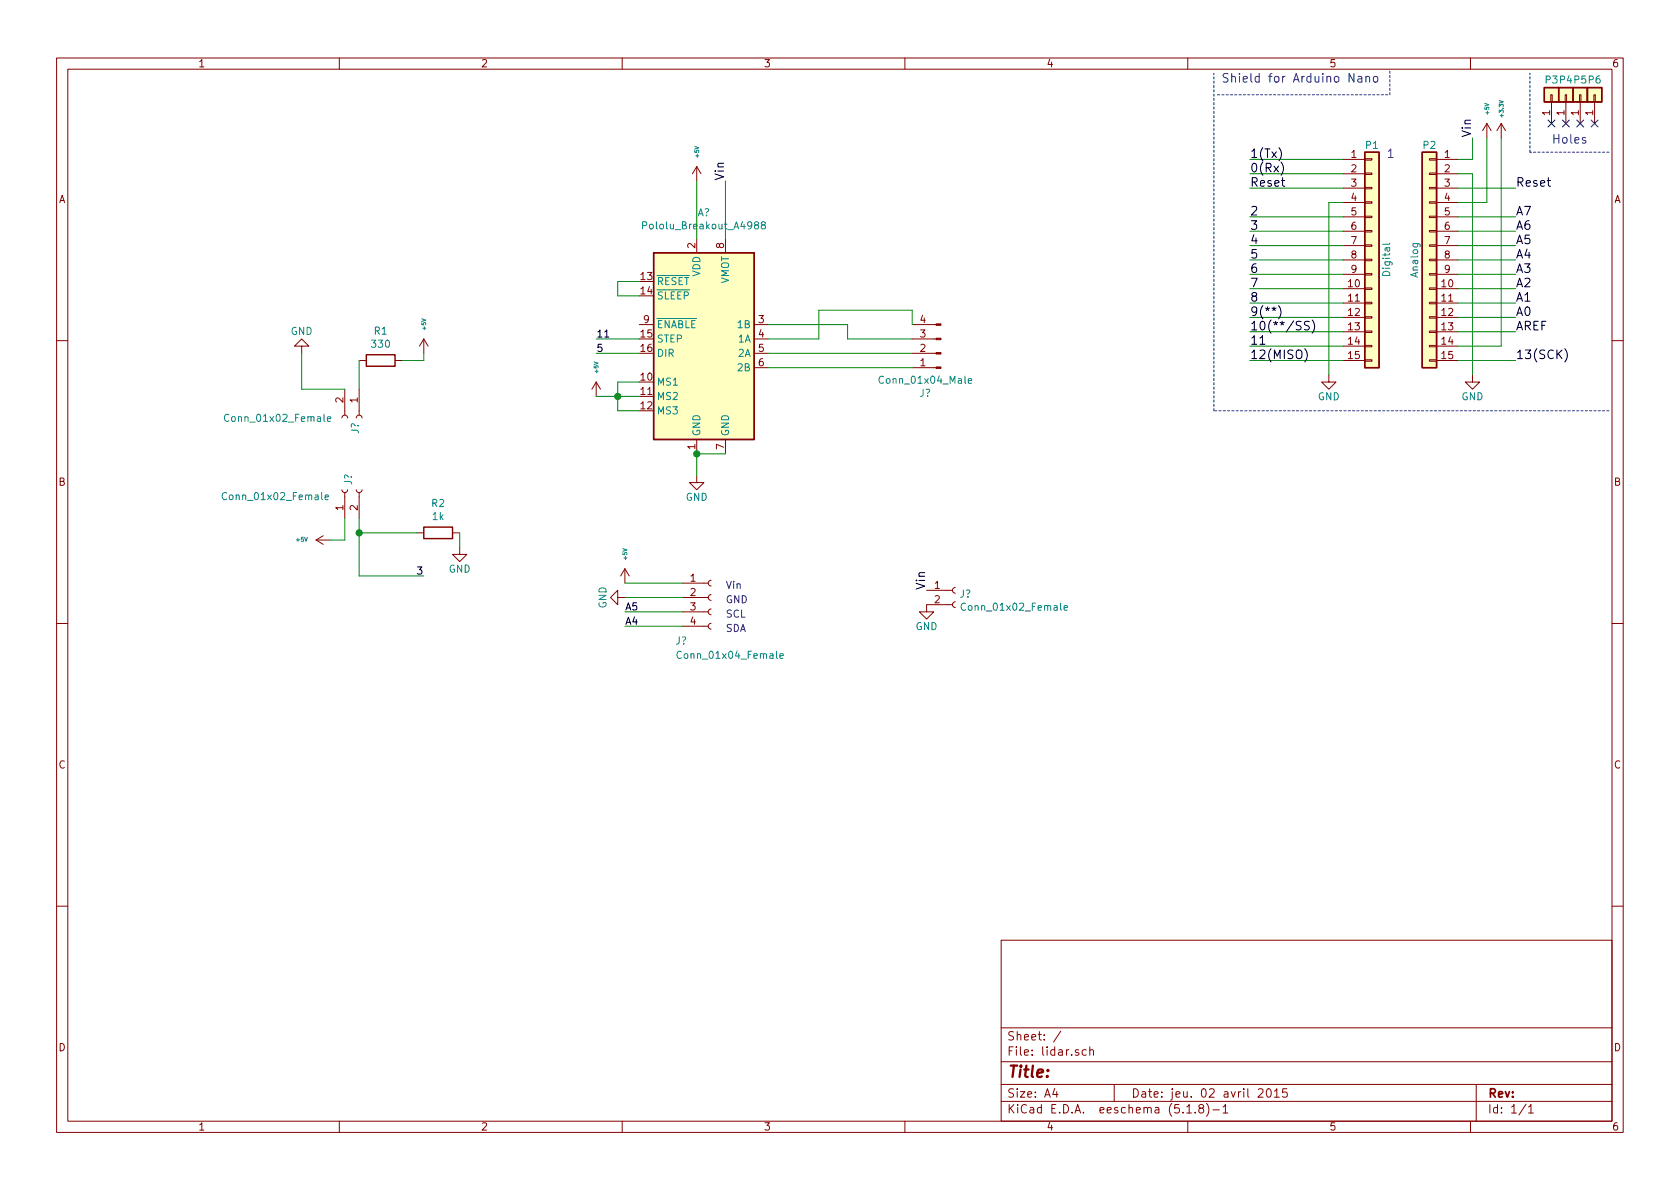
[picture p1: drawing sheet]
<svg xmlns="http://www.w3.org/2000/svg" width="297mm" height="210mm" viewBox="0 0 297 210" stroke-linecap="round" stroke-linejoin="round" font-family="sans-serif">
<g fill="none" stroke="#840000" stroke-width=".18">
<path d="M10 10.3h277v189.9h-277zM12 12.2h273v186.1h-273zM60 10.3v1.9M110 10.3v1.9M160 10.3v1.9M210 10.3v1.9M260 10.3v1.9M274.2 16.8h.2v1.2h-.2zM274.3 18v3.8M276.7 16.8h.3v1.2h-.3zM276.9 18v3.8M279.3 16.8h.2v1.2h-.2z"/>
<path d="M279.4 18v3.8M281.8 16.8h.3v1.2h-.3zM281.9 18v3.8M123.2 29.5l-.8 1.2M123.2 29.5v2.5M123.2 29.5l.8 1.2M237.5 28.2h3.8M237.5 30.7h3.8M237.5 33.3h3.8M237.5 35.8h3.8M237.5 38.3h3.8M241.3 38.2h1.3v.3h-1.3z"/>
<path d="M241.3 35.7h1.3v.2h-1.3zM241.3 33.1h1.3v.3h-1.3zM241.3 30.6h1.3v.3h-1.3zM241.3 28.1h1.3v.2h-1.3zM252.7 38.2h1.3v.3h-1.3zM252.7 35.7h1.3v.2h-1.3zM252.7 33.1h1.3v.3h-1.3zM252.7 30.6h1.3v.3h-1.3zM252.7 28.1h1.3v.2h-1.3zM254 28.2h3.8M254 30.7h3.8M254 33.3h3.8"/>
<path d="M254 35.8h3.8M254 38.3h3.8M262.9 21.8l-.8 1.3M262.9 21.8v2.6M262.9 21.8l.8 1.3M265.4 21.8l-.7 1.3M265.4 21.8v2.6M265.4 21.8l.8 1.3M74.9 59.9l-.7 1.3M74.9 59.9v2.6M74.9 59.9l.8 1.3M113 57.4h2.6"/>
<path d="M123.2 42.2v2.5M128.3 42.2v2.5M133.3 57.4h2.6M133.3 59.9h2.6M161.3 57.4h4.2M161.3 59.9h4.2M237.5 51h3.8M237.5 53.6h3.8M237.5 56.1h3.8M237.5 58.7h3.8M237.5 40.9h3.8M237.5 43.4h3.8"/>
<path d="M237.5 46h3.8M237.5 48.5h3.8M241.3 50.9h1.3v.3h-1.3zM241.3 53.5h1.3v.2h-1.3zM241.3 56h1.3v.3h-1.3zM241.3 58.5h1.3v.3h-1.3zM241.3 48.4h1.3v.2h-1.3zM241.3 43.3h1.3v.3h-1.3zM241.3 40.8h1.3v.2h-1.3zM241.3 45.8h1.3v.3h-1.3zM252.7 50.9h1.3v.3h-1.3zM252.7 53.5h1.3v.2h-1.3z"/>
<path d="M252.7 56h1.3v.3h-1.3zM252.7 58.5h1.3v.3h-1.3zM252.7 48.4h1.3v.2h-1.3zM252.7 43.3h1.3v.3h-1.3zM252.7 40.8h1.3v.2h-1.3zM252.7 45.8h1.3v.3h-1.3zM254 51h3.8M254 53.6h3.8M254 56.1h3.8M254 58.7h3.8M254 40.9h3.8M254 43.4h3.8"/>
<path d="M254 46h3.8M254 48.5h3.8M10 60.2h2M53.3 61.2h1.3l-1.3-1.3-1.2 1.3h1.2v1.3M60.5 73.9l.1-.3 .3-.2 .4 .1 .2 .4M61 68.8v4.6M63 73.9l.1-.3 .3-.2 .4 .1 .2 .4M63.5 68.8v4.6M63.5 63.7h1.3M69.8 63.7h1.3M105.4 67.6l-.8 1.2M105.4 67.6v2.5"/>
<path d="M105.4 67.6l.8 1.2M123.2 77.7v2.6M128.3 77.7v2.6M133.3 62.5h2.6M133.3 65h2.6M161.3 62.5h4.2M161.3 65h4.2M234.9 66.3v1.3h1.3l-1.3 1.2-1.2-1.2h1.2M237.5 61.2h3.8M237.5 63.7h3.8M241.3 61.1h1.3v.2h-1.3zM241.3 63.6h1.3v.3h-1.3z"/>
<path d="M252.7 61.1h1.3v.2h-1.3zM252.7 63.6h1.3v.3h-1.3zM254 61.2h3.8M254 63.7h3.8M260.3 66.3v1.3h1.3l-1.3 1.2-1.2-1.2h1.2M285 60.2h2M55.9 95.5l1.2 .8M55.9 95.5h2.5M57.1 94.7l-1.2 .8M60.5 86.6l.1 .3 .3 .2 .4-.1 .2-.4M61 87.1v4.6M63 86.6l.1 .3 .3 .2 .4-.1 .2-.4"/>
<path d="M63.5 87.1v4.6M73.7 94.2h1.2M80 94.2h1.3M81.3 96.8v1.2h1.2l-1.2 1.3-1.3-1.3h1.3M123.2 84.1v1.2h1.3l-1.3 1.3-1.3-1.3h1.3M10 110.3h2M109.2 105.7v-1.3l-1.3 1.3 1.3 1.2v-1.2h1.3M110.5 100.6l-.8 1.2M110.5 100.6v2.5M110.5 100.6l.8 1.2M120.6 110.7h4.6M120.6 108.2h4.6"/>
<path d="M120.6 105.7h4.6M120.6 103.1h4.6M125.7 110.2l-.3 .1-.2 .4 .1 .3 .4 .2M125.7 107.7l-.3 .1-.2 .3 .1 .4 .4 .2M125.7 105.2l-.3 .1-.2 .3 .1 .4 .4 .2M125.7 102.6l-.3 .1-.2 .3 .1 .4 .4 .2M163.8 104.4h4.6M168.4 106.9h-4.6v1.3h1.3l-1.3 1.3-1.2-1.3h1.2M168.9 106.4l-.3 .1-.2 .4 .1 .3 .4 .2M168.9 103.9l-.3 .1-.2 .3 .1 .4 .4 .2M285 110.3h2M10 160.2h2"/>
<path d="M177 166.3h108v32h-108zM285 160.2h2M60 198.3v1.9M110 198.3v1.9M160 198.3v1.9M177 194.8h108M177 191.8h108M177 187.8h108M177 181.8h108M186.5 192.5l-.4 1h1M186.8 193v1M187.6 182.3l-1.3 2"/>
<path d="M192 185.7l-.4-.1-.3 .3 .1 .6 .2 .1 .4-.1M192.7 185.7h.1a.37 .37 0 0 1 .5 .1v.8M192.7 185.1v1.5M197 191.8v3M209.8 195.8l.5-.5v1.5M209.8 196.8h.9M210 198.3v1.9M211.3 196.7v.1M212.2 196l-.2-.3v-.2l.2-.2 .5 .1 .1 .2v.2l-.7 .2a.48 .48 0 0 0-.1 .7l.2 .1 .6-.1a.48 .48 0 0 0-.3-.7M213.3 195.1a1.71 1.71 0 0 1 0 2.3M214.5 196.3h1.1M216.3 195.8l.4-.5v1.5"/>
<path d="M216.3 196.8h.8M222.5 192.7l.2-.2h.3l.3 .2v.3v.2l-.9 .8h.9M224.1 192.6l.2-.1a.8 .8 0 0 1 .5 .8 .8 .8 0 0 1-.5 .7 1 1 0 0 1-.2-1.4zM225.3 193l.5-.5v1.5M225.3 194h.9M227.5 192.5h-.7l-.1 .7 .3-.1 .5 .1 .1 .2-.1 .5-.2 .1-.6-.1M260 198.3v1.9M261 191.8v6.5M269.8 195.2l-1.2 2M270.3 195.8l.4-.5v1.5M270.3 196.8h.8"/>
</g>
<g fill="none" stroke="#008484" stroke-width=".18">
<path d="M113.6 39.9l.7-.1v-.5l-.7-.1v1.3M133.6 39.8l-.1-.2v-.3l.1-.1 .4 .1 .1 .3-.6 .2-.1 .2v.3l.2 .2 .4-.1 .1-.1v-.4l-.2-.1M134.8 39.8l-.2-.3 .2-.3h.3l.2 .1v.3l-.6 .2-.1 .2v.3l.2 .2h.3l.2-.2v-.4l-.2-.1M245.7 43l-.2 .2h-1.1M40.5 73.4a.6 .6 0 0 0-.9 .4 .6 .6 0 0 0 .6 .7l.3-.1M57.9 74.1l.6-.1-.1-.3h-.3l-.2 .2v.6h.5M171.2 67.4l.6-.1v-.3l-.4-.1-.2 .2 .1 .6h.5M40.1 87.2a.6 .6 0 0 0-.9 .4 .6 .6 0 0 0 .6 .8l.3-.2M57.5 87.9l.6-.1-.1-.2-.3-.1-.2 .2v.6h.5M120.5 115.3a.6 .6 0 0 0-.9 .4 .6 .6 0 0 0 .6 .7l.3-.1M137.9 116l.6-.1-.1-.3h-.3l-.2 .2v.6h.5M170.7 106.8a.6 .6 0 0 0-.8 .4 .6 .6 0 0 0 .6 .7l.2-.1"/>
<path d="M188.1 107.5l.6-.1v-.3h-.4l-.2 .2 .1 .6h.5"/>
</g>
<g fill="#ffffc2" stroke="#ffffc2" stroke-width=".18">
<path d="M273 15.5h2.6v2.5h-2.6z"/>
<path d="M275.6 15.5h2.5v2.5h-2.5z"/>
<path d="M278.1 15.5h2.6v2.5h-2.6z"/>
<path d="M280.7 15.5h2.5v2.5h-2.5z"/>
<path d="M241.3 26.9h2.5v38.1h-2.5z"/>
<path d="M251.5 26.9h2.5v38.1h-2.5z"/>
<path d="M115.6 44.7h17.7v33h-17.7z"/>
</g>
<path d="M273 15.5h2.6v2.5h-2.6zM275.6 15.5h2.5v2.5h-2.5zM278.1 15.5h2.6v2.5h-2.6zM280.7 15.5h2.5v2.5h-2.5zM241.3 26.9h2.5v38.1h-2.5zM251.5 26.9h2.5v38.1h-2.5zM115.6 44.7h17.7v33h-17.7zM64.8 62.7h5v2.1h-5zM74.9 93.2h5.1v2h-5.1z" fill="none" stroke="#840000" stroke-width=".25"/>
<g fill="#840000" stroke="#840000" stroke-width=".18">
<path d="M165.5 57.3h.9v.2h-.9z"/>
<path d="M165.5 59.8h.9v.3h-.9z"/>
<path d="M165.5 62.4h.9v.2h-.9z"/>
<path d="M165.5 64.9h.9v.2h-.9z"/>
</g>
<path d="M215.3 16.8h30.4M245.7 16.8v-4.5M270.5 26.9v-14M284.5 26.9h-14M214.6 72.6v-59.7M284.5 72.6h-69.9" fill="none" stroke="#0000c2" stroke-width=".18" stroke-dasharray=".4 .4"/>
<g fill="none" stroke="#008400" stroke-width=".18">
<path d="M123.2 32v10.2M128.3 32v10.2M221 30.7h16.5M221 38.3h16.5M221 33.3h16.5M221 28.2h16.5M237.5 35.8h-2.6v30.5M257.8 30.7h2.5v35.6M257.8 38.3h10.2M257.8 33.3h10.2M260.3 24.4v3.8h-2.5M262.9 24.4v11.4h-5.1"/>
<path d="M265.4 24.4v36.8h-7.6M105.4 59.9h7.6M113 49.8h-3.8v2.5h3.8M135.9 57.4h14v2.5h11.4M161.3 57.4v-2.5h-16.5v5h-8.9M221 40.9h16.5M221 48.5h16.5M221 58.7h16.5M221 56.1h16.5M221 53.6h16.5M221 51h16.5M221 46h16.5"/>
<path d="M221 43.4h16.5M257.8 40.9h10.2M257.8 48.5h10.2M257.8 58.7h10.2M257.8 56.1h10.2M257.8 53.6h10.2M257.8 51h10.2M257.8 46h10.2M257.8 43.4h10.2M53.3 62.5v6.3h7.7M63.5 63.7v5.1M74.9 62.5v1.2h-3.8"/>
<path d="M105.4 62.5h7.6M105.4 70.1h7.6M113 67.6h-3.8v5h3.8M135.9 62.5h25.4M135.9 65h25.4M221 63.7h16.5M221 61.2h16.5M257.8 63.7h10.2M61 91.7v3.8h-2.6M63.5 91.7v10.1h11.4M63.5 94.2h10.2M81.3 94.2v2.6"/>
<path d="M128.3 80.3h-5.1v3.8M110.5 110.7h10.1M110.5 108.2h10.1M110.5 105.7h10.1M110.5 103.1h10.1"/>
</g>
<path d="M226.1 26.1a1.78 1.78 0 0 1 0 2.3M226.5 28.6a1.78 1.78 0 0 1 0 2.4M226.1 54a1.78 1.78 0 0 1 0 2.4M231.5 56.9a.62 .62 0 0 0-.8 0v.5l.6 .3 .2 .3-.3 .3h-.6M232 56.6a1.78 1.78 0 0 1 0 2.3M230.7 61.7a1.78 1.78 0 0 1 0 2.3M276.7 61.7a1.78 1.78 0 0 1 0 2.3" fill="none" stroke="#000" stroke-width=".18"/>
<path d="M239.4 13v1.5l-.9-1.5v1.5M240.1 13.6h.6l.1 .9M240.8 13.9h-.5a.3 .3 0 0 0-.3 .3 .3 .3 0 0 0 .3 .3l.5-.1M241.5 13.6h.1a.37 .37 0 0 1 .6 .1v.8M241.5 13.5v1M242.9 13.6l.4-.1 .3 .3v.4l-.3 .3-.3-.1-.2-.2zM280.3 24.4a.37 .37 0 0 0-.5 .1v.2l.6 .3-.2 .3-.4-.1" fill="none" stroke="#0000c2" stroke-width=".18"/>
<g fill="#008400" stroke="#008400" stroke-width=".25">
<circle cx="109.2" cy="70.1" r=".51"/>
<circle cx="123.2" cy="80.3" r=".51"/>
<circle cx="63.5" cy="94.2" r=".51"/>
</g>
<path d="M273.7 21.2l1.2 1.2M274.9 21.2l-1.2 1.2M276.3 21.2l1.2 1.2M277.5 21.2l-1.2 1.2M278.8 21.2l1.2 1.2M280 21.2l-1.2 1.2M281.3 21.2l1.2 1.2M282.5 21.2l-1.2 1.2" fill="none" stroke="#000084" stroke-width=".18"/>
<text font-size="2.8" fill="#840000" x="178" y="190.5">Title:</text>
<g font-size="2.1" fill="#0000c2">
<text x="215.9" y="14.6">Shield for Arduino Nano</text>
<text x="245.1" y="27.9">1</text>
<text x="274.3" y="25.4">Holes</text>
</g>
<g font-size="2.1">
<text x="221" y="27.9">1(Tx)</text>
<text x="260.1" y="24.4" transform="rotate(-90 260.1 24.4)">Vin</text>
<text x="128" y="32" transform="rotate(-90 128 32)">Vin</text>
<text x="221" y="33">Reset</text>
<text x="221" y="30.5">0(Rx)</text>
<text x="268" y="33">Reset</text>
<text x="221" y="40.6">3</text>
<text x="221" y="38.1">2</text>
<text x="268" y="40.6">A6</text>
<text x="268" y="38.1">A7</text>
<text x="221" y="45.7">5</text>
<text x="221" y="43.2">4</text>
<text x="268" y="45.7">A4</text>
<text x="268" y="43.2">A5</text>
<text x="221" y="53.3">8</text>
<text x="221" y="50.8">7</text>
<text x="221" y="48.3">6</text>
<text x="268" y="53.3">A1</text>
<text x="268" y="48.3">A3</text>
<text x="268" y="50.8">A2</text>
<text x="221" y="55.9">9(**)</text>
<text x="221" y="58.4">10(**/SS)</text>
<text x="268" y="55.9">A0</text>
<text x="268" y="58.4">AREF</text>
<text x="221" y="61">11</text>
<text x="221" y="63.5">12(MISO)</text>
<text x="268" y="63.5">13(SCK)</text>
<text x="163.6" y="104.4" transform="rotate(-90 163.6 104.4)">Vin</text>
</g>
<g font-size="2.1" fill="#840000">
<text x="178" y="184">Sheet: /</text>
<text x="178" y="186.7">File: lidar.sch</text>
<text x="178" y="196.9">KiCad E.D.A. eeschema (5.1.8)-1</text>
<text x="178" y="194.1">Size: A4</text>
<text x="200" y="194.1">Date: jeu. 02 avril 2015</text>
<text x="263" y="194.1">Rev:</text>
<text x="263" y="196.9">Id: 1/1</text>
</g>
<g font-size="1.8" fill="#840000">
<text x="35" y="11.9">1</text>
<text x="85" y="11.9">2</text>
<text x="135" y="11.9">3</text>
<text x="185" y="11.9">4</text>
<text x="235" y="11.9">5</text>
<text x="285" y="11.9">6</text>
<text x="274.1" y="20.4" transform="rotate(-90 274.1 20.4)">1</text>
<text x="276.6" y="20.4" transform="rotate(-90 276.6 20.4)">1</text>
<text x="279.1" y="20.4" transform="rotate(-90 279.1 20.4)">1</text>
<text x="281.7" y="20.4" transform="rotate(-90 281.7 20.4)">1</text>
<text x="238.9" y="27.9">1</text>
<text x="255.4" y="27.9">1</text>
<text x="10.4" y="35.9">A</text>
<text x="238.9" y="30.5">2</text>
<text x="238.9" y="33">3</text>
<text x="238.9" y="35.6">4</text>
<text x="255.4" y="30.5">2</text>
<text x="255.4" y="33">3</text>
<text x="255.4" y="35.6">4</text>
<text x="285.4" y="35.9">A</text>
<text x="238.9" y="38.1">5</text>
<text x="238.9" y="40.6">6</text>
<text x="255.4" y="38.1">5</text>
<text x="255.4" y="40.6">6</text>
<text x="122.9" y="43.9" transform="rotate(-90 122.9 43.9)">2</text>
<text x="128" y="43.9" transform="rotate(-90 128 43.9)">8</text>
<text x="238.9" y="43.2">7</text>
<text x="238.9" y="45.7">8</text>
<text x="255.4" y="43.2">7</text>
<text x="255.4" y="45.7">8</text>
<text x="113.3" y="49.5">13</text>
<text x="113.3" y="52.1">14</text>
<text x="238.4" y="50.8">10</text>
<text x="238.4" y="53.3">11</text>
<text x="238.9" y="48.3">9</text>
<text x="254.9" y="50.8">10</text>
<text x="254.9" y="53.3">11</text>
<text x="255.4" y="48.3">9</text>
<text x="113.3" y="59.7">15</text>
<text x="113.8" y="57.1">9</text>
<text x="134.1" y="57.1">3</text>
<text x="134.1" y="59.7">4</text>
<text x="162.7" y="59.7">3</text>
<text x="162.7" y="57.1">4</text>
<text x="238.4" y="55.9">12</text>
<text x="238.4" y="58.4">13</text>
<text x="254.9" y="55.9">12</text>
<text x="254.9" y="58.4">13</text>
<text x="113.3" y="62.2">16</text>
<text x="134.1" y="62.2">5</text>
<text x="134.1" y="64.8">6</text>
<text x="162.7" y="64.8">1</text>
<text x="162.7" y="62.2">2</text>
<text x="238.4" y="61">14</text>
<text x="238.4" y="63.5">15</text>
<text x="254.9" y="61">14</text>
<text x="254.9" y="63.5">15</text>
<text x="60.7" y="71.2" transform="rotate(-90 60.7 71.2)">2</text>
<text x="63.2" y="71.2" transform="rotate(-90 63.2 71.2)">1</text>
<text x="113.3" y="67.3">10</text>
<text x="113.3" y="69.8">11</text>
<text x="113.3" y="72.4">12</text>
<text x="122.9" y="79.5" transform="rotate(-90 122.9 79.5)">1</text>
<text x="128" y="79.5" transform="rotate(-90 128 79.5)">7</text>
<text x="10.4" y="85.9">B</text>
<text x="285.4" y="85.9">B</text>
<text x="60.7" y="90.3" transform="rotate(-90 60.7 90.3)">1</text>
<text x="63.2" y="90.3" transform="rotate(-90 63.2 90.3)">2</text>
<text x="122.1" y="102.9">1</text>
<text x="122.1" y="105.4">2</text>
<text x="122.1" y="107.9">3</text>
<text x="165.3" y="104.1">1</text>
<text x="165.3" y="106.7">2</text>
<text x="122.1" y="110.5">4</text>
<text x="10.4" y="135.9">C</text>
<text x="285.4" y="135.9">C</text>
<text x="10.4" y="185.9">D</text>
<text x="285.4" y="185.9">D</text>
<text x="35" y="199.9">1</text>
<text x="85" y="199.9">2</text>
<text x="135" y="199.9">3</text>
<text x="185" y="199.9">4</text>
<text x="235" y="199.9">5</text>
<text x="285" y="199.9">6</text>
</g>
<g font-size="1.8" fill="#008484">
<text x="273.3" y="14.8">P3 P4 P5 P6</text>
<text x="241.5" y="26.3">P1</text>
<text x="251.7" y="26.3">P2</text>
<text x="114.4" y="40.6">Pololu_Breakout_A4988</text>
<text x="123.3" y="38.2">A?</text>
<text x="116.1" y="50.4">RESET</text>
<text x="116.1" y="53">SLEEP</text>
<text x="123.8" y="48.9" transform="rotate(-90 123.8 48.9)">VDD</text>
<text x="128.9" y="50.3" transform="rotate(-90 128.9 50.3)">VMOT</text>
<text x="245.8" y="48.6" transform="rotate(-90 245.8 48.6)">Digital</text>
<text x="250.7" y="49" transform="rotate(-90 250.7 49)">Analog</text>
<text x="51.4" y="59.2">GND</text>
<text x="66.2" y="59.2">R1</text>
<text x="116.1" y="58">ENABLE</text>
<text x="130.6" y="58">1B</text>
<text x="65.8" y="61.5">330</text>
<text x="116.1" y="60.6">STEP</text>
<text x="116.1" y="63.1">DIR</text>
<text x="130.6" y="60.6">1A</text>
<text x="130.6" y="63.1">2A</text>
<text x="130.6" y="65.7">2B</text>
<text x="116.1" y="68.2">MS1</text>
<text x="116.1" y="70.7">MS2</text>
<text x="156" y="67.9">Conn_01x04_Male</text>
<text x="162.6" y="70.2">J?</text>
<text x="233" y="70.8">GND</text>
<text x="258.4" y="70.8">GND</text>
<text x="40.4" y="74.6">Conn_01x02_Female</text>
<text x="63.4" y="76.7" transform="rotate(-90 63.4 76.7)">J?</text>
<text x="116.1" y="73.3">MS3</text>
<text x="123.8" y="77.2" transform="rotate(-90 123.8 77.2)">GND</text>
<text x="128.9" y="77.2" transform="rotate(-90 128.9 77.2)">GND</text>
<text x="40" y="88.4">Conn_01x02_Female</text>
<text x="62.3" y="85.8" transform="rotate(-90 62.3 85.8)">J?</text>
<text x="76.4" y="89.7">R2</text>
<text x="121.2" y="88.6">GND</text>
<text x="76.5" y="92">1k</text>
<text x="79.3" y="101.3">GND</text>
<text x="107.2" y="107.6" transform="rotate(-90 107.2 107.6)">GND</text>
<text x="169.7" y="105.7">J?</text>
<text x="170.6" y="108">Conn_01x02_Female</text>
<text x="119.5" y="114">J?</text>
<text x="161.9" y="111.4">GND</text>
<text x="120.4" y="116.5">Conn_01x04_Female</text>
</g>
<g font-size="1.8">
<text x="105.4" y="59.7">11</text>
<text x="105.4" y="62.2">5</text>
<text x="73.9" y="101.6">3</text>
<text x="110.5" y="107.9">A5</text>
<text x="110.5" y="110.5">A4</text>
</g>
<g font-size="1.8" fill="#0000c2">
<text x="128.3" y="106.7">GND</text>
<text x="128.3" y="104.1">Vin</text>
<text x="128.3" y="111.8">SDA</text>
<text x="128.3" y="109.2">SCL</text>
</g>
<g font-size="1" fill="#008484">
<text x="263.3" y="20.2" transform="rotate(-90 263.3 20.2)">+5V</text>
<text x="265.8" y="20.6" transform="rotate(-90 265.8 20.6)">+3.3V</text>
<text x="123.6" y="27.8" transform="rotate(-90 123.6 27.8)">+5V</text>
<text x="75.3" y="58.3" transform="rotate(-90 75.3 58.3)">+5V</text>
<text x="105.8" y="65.9" transform="rotate(-90 105.8 65.9)">+5V</text>
<text x="52.5" y="95.8">+5V</text>
<text x="110.9" y="98.9" transform="rotate(-90 110.9 98.9)">+5V</text>
</g>
</svg>
